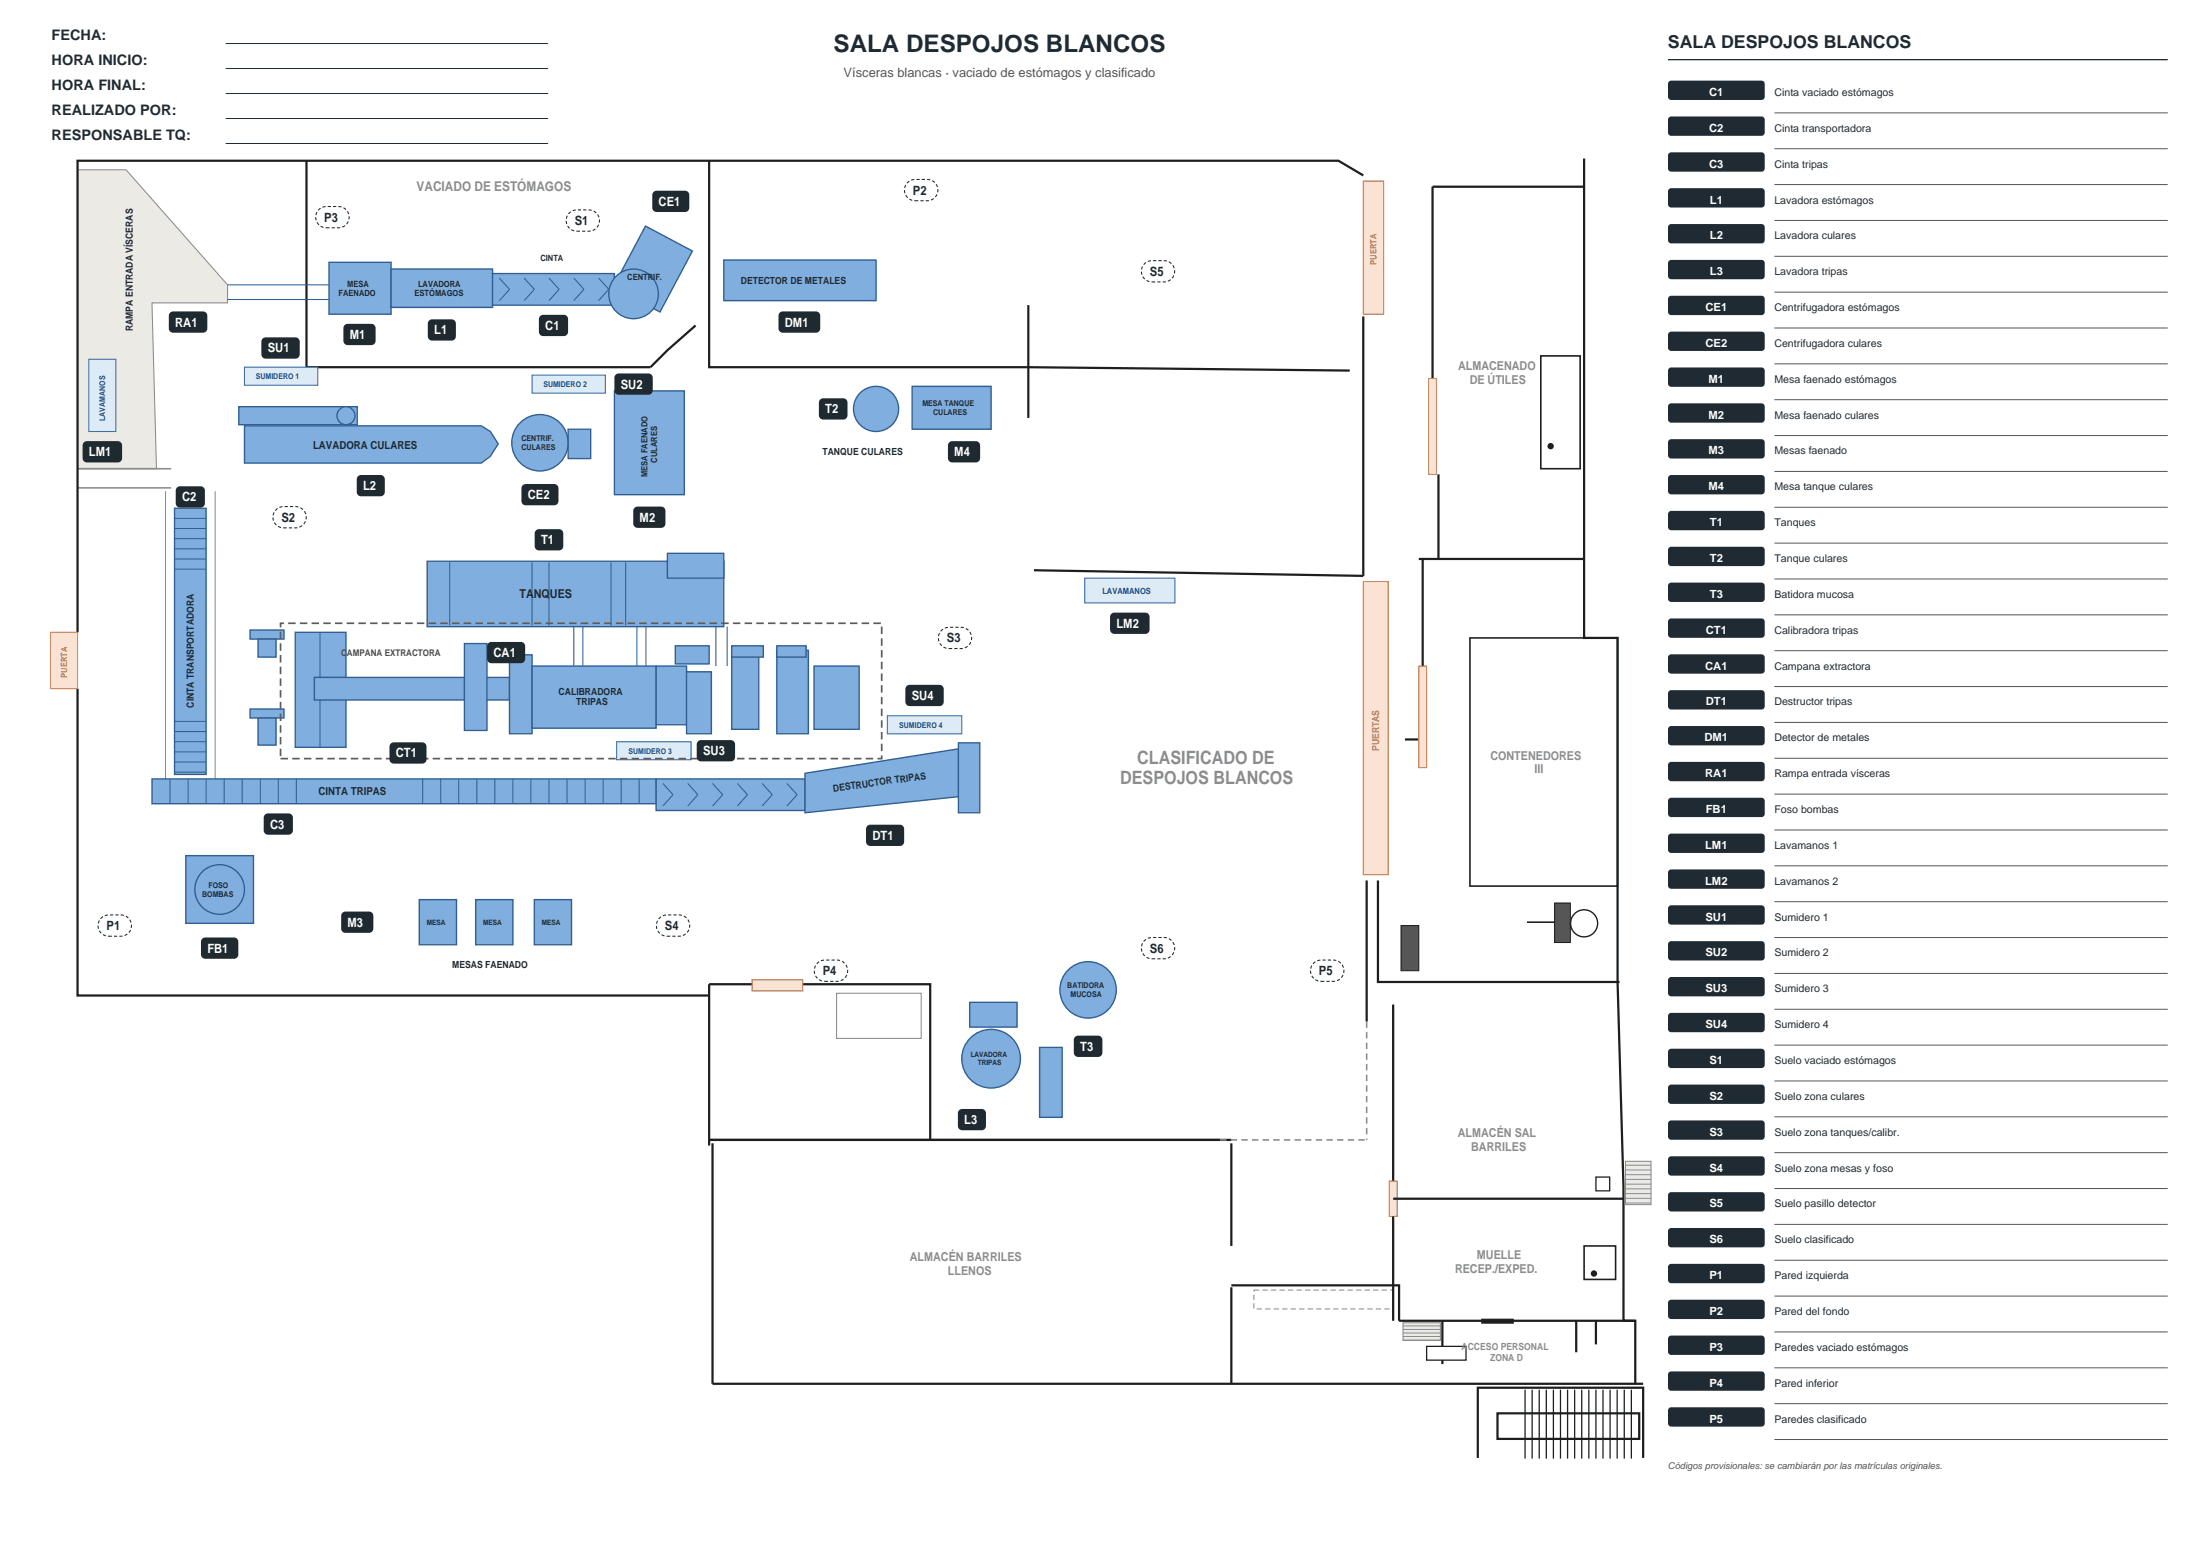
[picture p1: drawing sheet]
<svg xmlns="http://www.w3.org/2000/svg" width="420mm" height="297mm" viewBox="0 0 420 297" stroke-linecap="round" stroke-linejoin="round" font-family="sans-serif">
<path d="M43.1 8.3h61.5M43.1 13.1h61.5M43.1 17.9h61.5M43.1 22.6h61.5M43.1 27.4h61.5" fill="none" stroke="#1f2a33" stroke-width=".19"/>
<path d="M271.6 106.7v34.4h-3.4M263.1 168.1v19.3h46.1M135.4 217.6h99.7M136 218.2v45.9h177.7M235.1 218.2v19.6M235.1 245.3h32v6.8M235.1 245.7v18.4" fill="none" stroke="#1e1e1e" stroke-width=".43"/>
<path d="M239.4 246.2h26.6v3.6h-26.6z" fill="none" stroke="#8c8c8c" stroke-width=".2" stroke-dasharray="1 .6" stroke-linecap="butt"/>
<path d="M270.9 127.1h1.5v19.4h-1.5z" fill-rule="evenodd" fill="#fbe3d3" stroke="#d2753a" stroke-width=".2"/>
<path d="M266 191.7v33.7" fill="none" stroke="#1e1e1e" stroke-width=".43"/>
<path d="M265.2 225.4h1.5v6.8h-1.5z" fill-rule="evenodd" fill="#fbe3d3" stroke="#d2753a" stroke-width=".2"/>
<path d="M273.5 35.6v36.6M266 232.2v19.9" fill="none" stroke="#1e1e1e" stroke-width=".43"/>
<path d="M272.7 72.2h1.5v18.3h-1.5z" fill-rule="evenodd" fill="#fbe3d3" stroke="#d2753a" stroke-width=".2"/>
<path d="M273.5 35.6h28.9M274.6 90.5v16.2M270.9 106.7h31.5" fill="none" stroke="#1e1e1e" stroke-width=".43"/>
<path d="M294.2 67.9h7.5v21.6h-7.5z" fill-rule="evenodd" fill="#fff" stroke="#1e1e1e" stroke-width=".3"/>
<circle cx="296" cy="85.2" r=".61" fill="#1e1e1e"/>
<path d="M302.4 30.3v91.5h6.4v65.6l1.1 39.1v25.6h2.3v12" fill="none" stroke="#1e1e1e" stroke-width=".43"/>
<path d="M280.6 121.8h28.2v47.3h-28.2zM291.5 176h5.7" fill="none" stroke="#1e1e1e" stroke-width=".3"/>
<path d="M296.8 172.4h3v7.5h-3z" fill-rule="evenodd" fill="#555" stroke="#1e1e1e" stroke-width=".2"/>
<circle cx="302.4" cy="176.2" r="2.58" fill="#fff" stroke="#1e1e1e" stroke-width=".26"/>
<path d="M267.5 176.7h3.4v8.6h-3.4z" fill-rule="evenodd" fill="#555" stroke="#1e1e1e" stroke-width=".2"/>
<path d="M266 228.8h43.9" fill="none" stroke="#1e1e1e" stroke-width=".43"/>
<path d="M304.7 224.7h2.6v2.6h-2.6z" fill-rule="evenodd" fill="#fff" stroke="#1e1e1e" stroke-width=".24"/>
<path d="M302.4 237.8h6v6.4h-6z" fill-rule="evenodd" fill="#fff" stroke="#1e1e1e" stroke-width=".3"/>
<circle cx="304.3" cy="243.1" r=".61" fill="#1e1e1e"/>
<path d="M310.3 221.7h4.9v8.2h-4.9z" fill-rule="evenodd" fill="#eceae4" stroke="#8c8c8c" stroke-width=".2"/>
<path d="M310.3 222.4h4.9M310.3 223.3h4.9M310.3 224.2h4.9M310.3 225.1h4.9M310.3 226h4.9M310.3 226.9h4.9M310.3 227.8h4.9M310.3 228.7h4.9M310.3 229.6h4.9" fill="none" stroke="#8c8c8c" stroke-width=".19"/>
<path d="M267.1 252.1h45.1M275.4 252.1v8.3M300.9 252.1v6M304.7 252.1v4.5" fill="none" stroke="#1e1e1e" stroke-width=".43"/>
<path d="M282.9 251.8h6v.8h-6z" fill-rule="evenodd" fill="#1e1e1e" stroke="#1e1e1e" stroke-width=".2"/>
<path d="M267.8 252.5h7.2v3.4h-7.2z" fill-rule="evenodd" fill="#eceae4" stroke="#8c8c8c" stroke-width=".2"/>
<path d="M267.8 253.1h7.2M267.8 253.8h7.2M267.8 254.4h7.2M267.8 255.1h7.2M267.8 255.8h7.2" fill="none" stroke="#8c8c8c" stroke-width=".19"/>
<path d="M272.4 257h7.5v2.6h-7.5z" fill-rule="evenodd" fill="#fff" stroke="#1e1e1e" stroke-width=".24"/>
<path d="M282.1 278.3v-13.4h31.6v13.4M285.9 269.8h27v4.8h-27z" fill="none" stroke="#1e1e1e" stroke-width=".43"/>
<g fill="none" stroke="#1e1e1e" stroke-width=".24">
<path d="M291.1 265.3v13.1M292.5 265.3v13.1M293.9 265.3v13.1M295.2 265.3v13.1M296.6 265.3v13.1M297.9 265.3v13.1M299.3 265.3v13.1M300.6 265.3v13.1M302 265.3v13.1M303.3 265.3v13.1M304.7 265.3v13.1M306 265.3v13.1"/>
<path d="M307.4 265.3v13.1M308.7 265.3v13.1M310.1 265.3v13.1M311.4 265.3v13.1"/>
</g>
<path d="M14.8 32.4h9.3l19.3 22v3.4h-14.4l.9 31.7h-15.1z" fill-rule="evenodd" fill="#eceae4" stroke="#8c8c8c" stroke-width=".2"/>
<path d="M14.8 89.5h17.9M14.8 93.1h17.9" fill="none" stroke="#8c8c8c" stroke-width=".3"/>
<path d="M58.5 30.7v39.4h65.7l3.2-3.2 5.4-4.8M135.4 30.7v39.4h60.9l61.4 .6M260.3 33.5l-4.8-2.8h-240.7v90M196.3 58.2v21.6M260.3 60.4v49.5l-62.9-1.1M14.8 131.5v58.5h120.6M260.9 168.1v26.9M143.6 187.9h-8.2v30.8M153.3 187.9h24.3v29.7M135.4 217.6h97.5" fill="none" stroke="#1e1e1e" stroke-width=".43"/>
<path d="M260.9 195v22.6M232.9 217.6h28" fill="none" stroke="#8c8c8c" stroke-width=".3" stroke-dasharray="1.2 .8" stroke-linecap="butt"/>
<g fill="#fbe3d3" stroke="#d2753a" stroke-width=".2">
<path d="M9.6 120.7h5.2v10.8h-5.2z" fill-rule="evenodd"/>
<path d="M143.6 187h9.7v2.2h-9.7z" fill-rule="evenodd"/>
<path d="M260.3 111h4.7v56h-4.7z" fill-rule="evenodd"/>
<path d="M260.3 34.6h3.8v25.4h-3.8z" fill-rule="evenodd"/>
</g>
<path d="M159.7 189.6h16.2v8.6h-16.2z" fill-rule="evenodd" fill="#fff" stroke="#8c8c8c" stroke-width=".2"/>
<path d="M43.4 54.4h19.4M43.4 57.2h19.4" fill="none" stroke="#2f5f94" stroke-width=".2"/>
<g fill="#7faedf" stroke="#2f5f94" stroke-width=".26">
<path d="M62.8 50.1h11.9v9.9h-11.9z" fill-rule="evenodd"/>
<path d="M74.7 51.4h19.3v7.3h-19.3z" fill-rule="evenodd"/>
<path d="M94 52.2h23.3v6h-23.3z" fill-rule="evenodd"/>
</g>
<path d="M95.3 53.1l2 2.1-2 2.2M100.1 53.1l1.9 2.1-1.9 2.2M104.8 53.1l1.9 2.1-1.9 2.2M109.5 53.1l2 2.1-2 2.2M114.3 53.1l1.9 2.1-1.9 2.2" fill="none" stroke="#2f5f94" stroke-width=".2"/>
<path d="M102.7 48.2h6v2.3h-6z" fill-rule="evenodd" fill="#fff"/>
<g fill="#7faedf" stroke="#2f5f94" stroke-width=".26">
<path d="M123.2 43.2l9 4.7-6.2 11.7-9-4.8z" fill-rule="evenodd"/>
<path d="M138.2 49.6h29v7.8h-29z" fill-rule="evenodd"/>
<path d="M45.6 77.6h22.6v3.5h-22.6z" fill-rule="evenodd"/>
<path d="M46.7 81.3h45.2l1.7 1.1 1.5 2.3-1.5 2.4-1.7 1.3h-45.2z" fill-rule="evenodd"/>
<path d="M108.5 81.9h4.3v5.6h-4.3z" fill-rule="evenodd"/>
<path d="M117.3 74.6h13.3v19.8h-13.3z" fill-rule="evenodd"/>
<circle cx="121" cy="56.1" r="4.7"/>
<circle cx="167.2" cy="78.1" r="4.3"/>
<circle cx="66" cy="79.3" r="1.72"/>
<circle cx="103.1" cy="84.5" r="5.4"/>
</g>
<path d="M31.6 93.8v54.9M41.1 93.8v54.9" fill="none" stroke="#8c8c8c" stroke-width=".2"/>
<path d="M33.3 97h6v50.8h-6z" fill-rule="evenodd" fill="#7faedf" stroke="#2f5f94" stroke-width=".26"/>
<path d="M33.3 98.9h6M33.3 100.9h6M33.3 102.8h6M33.3 104.8h6M33.3 106.7h6M33.3 108.6h6M33.3 137.7h6M33.3 139.6h6M33.3 141.6h6M33.3 143.5h6M33.3 145.4h6M33.3 147.4h6" fill="none" stroke="#2f5f94" stroke-width=".19"/>
<path d="M29 148.7h96.3v4.7h-96.3z" fill-rule="evenodd" fill="#7faedf" stroke="#2f5f94" stroke-width=".26"/>
<g fill="none" stroke="#2f5f94" stroke-width=".19">
<path d="M32.5 148.7v4.7M35.9 148.7v4.7M39.3 148.7v4.7M42.8 148.7v4.7M46.2 148.7v4.7M49.7 148.7v4.7M53.1 148.7v4.7M56.6 148.7v4.7M80.7 148.7v4.7M84.1 148.7v4.7M87.6 148.7v4.7M91 148.7v4.7"/>
<path d="M94.5 148.7v4.7M97.9 148.7v4.7M101.4 148.7v4.7M104.8 148.7v4.7M108.3 148.7v4.7M111.7 148.7v4.7M115.1 148.7v4.7M118.6 148.7v4.7M122 148.7v4.7"/>
</g>
<path d="M125.3 148.7h28.4v6h-28.4z" fill-rule="evenodd" fill="#7faedf" stroke="#2f5f94" stroke-width=".26"/>
<path d="M126.6 149.5l1.9 2.2-1.9 2.1M131.3 149.5l1.9 2.2-1.9 2.1M136 149.5l2 2.2-2 2.1M140.8 149.5l1.9 2.2-1.9 2.1M145.5 149.5l1.9 2.2-1.9 2.1M150.2 149.5l2 2.2-2 2.1" fill="none" stroke="#2f5f94" stroke-width=".2"/>
<g fill="#7faedf" stroke="#2f5f94" stroke-width=".26">
<path d="M153.7 147.6l29.7-4.7 1.1 9-30.8 3.2z" fill-rule="evenodd"/>
<path d="M183 141.8h4.1v13.3h-4.1z" fill-rule="evenodd"/>
<path d="M81.6 107.1h56.6v12.5h-56.6z" fill-rule="evenodd"/>
</g>
<path d="M85.9 107.3v12.1M101.6 107.3v12.1M104.8 107.3v12.1M116.6 107.3v12.1M119.4 107.3v12.1" fill="none" stroke="#2f5f94" stroke-width=".2"/>
<path d="M127.4 105.6h10.8v4.8h-10.8z" fill-rule="evenodd" fill="#7faedf" stroke="#2f5f94" stroke-width=".26"/>
<path d="M109.5 119.6v7.5M111.3 119.6v7.5M121.6 119.6v7.5M123.3 119.6v7.5M136.7 119.6v7.5M138.8 119.6v7.5" fill="none" stroke="#2f5f94" stroke-width=".2"/>
<g fill="#7faedf" stroke="#2f5f94" stroke-width=".26">
<path d="M47.7 120.3h6.5v1.7h-6.5z" fill-rule="evenodd"/>
<path d="M49.3 122h3.4v3.4h-3.4z" fill-rule="evenodd"/>
<path d="M47.7 135.3h6.5v1.8h-6.5z" fill-rule="evenodd"/>
<path d="M49.3 137.1h3.4v5.1h-3.4z" fill-rule="evenodd"/>
<path d="M56.4 120.7h9.6v21.9h-9.6z" fill-rule="evenodd"/>
</g>
<path d="M61.1 120.7v21.9" fill="none" stroke="#2f5f94" stroke-width=".2"/>
<g fill="#7faedf" stroke="#2f5f94" stroke-width=".26">
<path d="M60 129.3h37.3v4.3h-37.3z" fill-rule="evenodd"/>
<path d="M88.7 122.8h4.3v16.6h-4.3z" fill-rule="evenodd"/>
<path d="M97.3 125h4.3v15.1h-4.3z" fill-rule="evenodd"/>
<path d="M101.6 127.1h23.7v11.9h-23.7z" fill-rule="evenodd"/>
<path d="M125.3 127.1h5.8v11.2h-5.8z" fill-rule="evenodd"/>
<path d="M131.1 128.2h4.7v11.9h-4.7z" fill-rule="evenodd"/>
<path d="M139.7 124.1h5.2v15.1h-5.2z" fill-rule="evenodd"/>
<path d="M148.3 124.1h6v16h-6z" fill-rule="evenodd"/>
<path d="M155.4 127.1h8.6v12.1h-8.6z" fill-rule="evenodd"/>
<path d="M128.9 123.3h6.5v3.4h-6.5z" fill-rule="evenodd"/>
<path d="M139.7 123.3h6v2.1h-6z" fill-rule="evenodd"/>
<path d="M148.3 123.3h5.6v2.1h-5.6z" fill-rule="evenodd"/>
<path d="M35.5 163.3h12.9v12.9h-12.9z" fill-rule="evenodd"/>
<path d="M80 171.7h7.1v8.6h-7.1z" fill-rule="evenodd"/>
<path d="M90.8 171.7h7.1v8.6h-7.1z" fill-rule="evenodd"/>
<path d="M102 171.7h7.1v8.6h-7.1z" fill-rule="evenodd"/>
<path d="M174.1 73.7h15.1v8.2h-15.1z" fill-rule="evenodd"/>
<path d="M185.1 191.3h9.1v4.7h-9.1z" fill-rule="evenodd"/>
<path d="M198.5 199.9h4.3v13.4h-4.3z" fill-rule="evenodd"/>
<circle cx="41.9" cy="169.8" r="4.7"/>
<circle cx="207.7" cy="188.9" r="5.4"/>
<circle cx="189.2" cy="202.1" r="5.6"/>
</g>
<g fill="#ddebf7" stroke="#3a6ea5" stroke-width=".2">
<path d="M17 68.6h5.1v13.8h-5.1z" fill-rule="evenodd"/>
<path d="M207.1 110.4h17.2v4.7h-17.2z" fill-rule="evenodd"/>
<path d="M46.7 70.1h14v3.4h-14z" fill-rule="evenodd"/>
<path d="M101.6 71.6h14v3.4h-14z" fill-rule="evenodd"/>
<path d="M117.7 141.6h14.2v3.4h-14.2z" fill-rule="evenodd"/>
<path d="M169.4 136.6h14.2v3.5h-14.2z" fill-rule="evenodd"/>
</g>
<path d="M53.6 119h114.7v25.8h-114.7z" fill="none" stroke="#5a5a5a" stroke-width=".33" stroke-dasharray="1.4 .8" stroke-linecap="butt"/>
<g fill="#fff" stroke="#1e2a30" stroke-width=".2" stroke-dasharray=".6 .4" stroke-linecap="butt">
<path d="M108.7 40.7l.4-.4a6.8 6.8 0 0 1 3.9-.2 2.03 2.03 0 0 1 1.4 2.3 2.03 2.03 0 0 1-2 1.7h-2.3a2.03 2.03 0 0 1-1.9-1.2 2.03 2.03 0 0 1 .5-2.2z" fill-rule="evenodd"/>
<path d="M52.7 97.3l.4-.3a6.8 6.8 0 0 1 3.9-.2 2.03 2.03 0 0 1 1.4 2.2 2.03 2.03 0 0 1-2 1.8h-2.3a2.03 2.03 0 0 1-1.8-1.3 2.03 2.03 0 0 1 .4-2.2z" fill-rule="evenodd"/>
<path d="M179.7 120.3l.4-.3a6.8 6.8 0 0 1 3.9-.2 2.03 2.03 0 0 1 1.5 2.2 2.03 2.03 0 0 1-2 1.8h-2.3a2.03 2.03 0 0 1-1.9-1.3 2.03 2.03 0 0 1 .4-2.2z" fill-rule="evenodd"/>
<path d="M125.9 175.2l.4-.3a6.8 6.8 0 0 1 3.9-.2 2.03 2.03 0 0 1 1.4 2.2 2.03 2.03 0 0 1-2 1.8h-2.3a2.03 2.03 0 0 1-1.8-1.3 2.03 2.03 0 0 1 .4-2.2z" fill-rule="evenodd"/>
<path d="M218.5 50.3l.4-.3a6.8 6.8 0 0 1 3.9-.2 2.03 2.03 0 0 1 1.4 2.3 2.03 2.03 0 0 1-2 1.7h-2.3a2.03 2.03 0 0 1-1.8-1.2 2.03 2.03 0 0 1 .4-2.3z" fill-rule="evenodd"/>
<path d="M218.5 179.5l.4-.3a6.8 6.8 0 0 1 3.9-.2 2.03 2.03 0 0 1 1.4 2.2 2.03 2.03 0 0 1-2 1.8h-2.3a2.03 2.03 0 0 1-1.8-1.2 2.03 2.03 0 0 1 .4-2.3z" fill-rule="evenodd"/>
<path d="M19.3 175.2l.4-.3a6.8 6.8 0 0 1 3.9-.2 2.03 2.03 0 0 1 1.5 2.2 2.03 2.03 0 0 1-2 1.8h-2.4a2.03 2.03 0 0 1-1.8-1.3 2.03 2.03 0 0 1 .4-2.2z" fill-rule="evenodd"/>
<path d="M173.3 34.8l.4-.3a6.8 6.8 0 0 1 3.9-.2 2.03 2.03 0 0 1 1.4 2.3 2.03 2.03 0 0 1-2 1.7h-2.3a2.03 2.03 0 0 1-1.9-1.2 2.03 2.03 0 0 1 .5-2.3z" fill-rule="evenodd"/>
<path d="M60.9 40l.4-.3a6.8 6.8 0 0 1 3.9-.2 2.03 2.03 0 0 1 1.4 2.2 2.03 2.03 0 0 1-2 1.8h-2.3a2.03 2.03 0 0 1-1.9-1.3 2.03 2.03 0 0 1 .5-2.2z" fill-rule="evenodd"/>
<path d="M156 183.8l.4-.3a6.8 6.8 0 0 1 3.9-.2 2.03 2.03 0 0 1 1.5 2.3 2.03 2.03 0 0 1-2 1.7h-2.3a2.03 2.03 0 0 1-1.9-1.2 2.03 2.03 0 0 1 .4-2.3z" fill-rule="evenodd"/>
<path d="M250.8 183.8l.4-.3a6.8 6.8 0 0 1 3.9-.2 2.03 2.03 0 0 1 1.4 2.3 2.03 2.03 0 0 1-2 1.7h-2.3a2.03 2.03 0 0 1-1.9-1.2 2.03 2.03 0 0 1 .5-2.3z" fill-rule="evenodd"/>
</g>
<g fill="#1e2a30">
<path d="M103.1 60.3l.6-.2h3.9a.81 .81 0 0 1 .9 .8v2.4a.81 .81 0 0 1-.9 .9h-3.9a.81 .81 0 0 1-.8-.9v-2.4z" fill-rule="evenodd"/>
<path d="M33.8 93.1l.6-.3h3.9a.81 .81 0 0 1 .8 .8v2.5a.81 .81 0 0 1-.8 .8h-3.9a.81 .81 0 0 1-.9-.8v-2.5z" fill-rule="evenodd"/>
<path d="M50.6 155.5l.6-.2h3.9a.81 .81 0 0 1 .8 .8v2.4a.81 .81 0 0 1-.8 .8h-3.9a.81 .81 0 0 1-.9-.8v-2.4z" fill-rule="evenodd"/>
<path d="M81.9 61.2l.6-.2h3.7a.81 .81 0 0 1 .8 .8v2.4a.81 .81 0 0 1-.8 .8h-3.7a.81 .81 0 0 1-.8-.8v-2.4z" fill-rule="evenodd"/>
<path d="M68.3 90.9l.6-.2h3.8a.81 .81 0 0 1 .8 .8v2.4a.81 .81 0 0 1-.8 .8h-3.8a.81 .81 0 0 1-.8-.8v-2.4z" fill-rule="evenodd"/>
<path d="M183.1 211.9l.6-.2h3.7a.81 .81 0 0 1 .8 .8v2.4a.81 .81 0 0 1-.8 .8h-3.7a.81 .81 0 0 1-.8-.8v-2.4z" fill-rule="evenodd"/>
<path d="M124.8 36.6l.5-.2h5.5a.81 .81 0 0 1 .8 .8v2.5a.81 .81 0 0 1-.8 .8h-5.5a.81 .81 0 0 1-.8-.8v-2.5z" fill-rule="evenodd"/>
<path d="M99.8 92.6l.6-.2h5.4a.81 .81 0 0 1 .8 .8v2.4a.81 .81 0 0 1-.8 .8h-5.4a.81 .81 0 0 1-.9-.8v-2.4z" fill-rule="evenodd"/>
<path d="M65.8 62l.6-.2h4.5a.81 .81 0 0 1 .8 .8v2.5a.81 .81 0 0 1-.8 .8h-4.5a.81 .81 0 0 1-.8-.8v-2.5z" fill-rule="evenodd"/>
<path d="M121.1 96.9l.6-.2h4.5a.81 .81 0 0 1 .8 .8v2.4a.81 .81 0 0 1-.8 .9h-4.5a.81 .81 0 0 1-.8-.9v-2.4z" fill-rule="evenodd"/>
<path d="M65.4 174.2l.5-.2h4.6a.81 .81 0 0 1 .8 .8v2.4a.81 .81 0 0 1-.8 .9h-4.6a.81 .81 0 0 1-.8-.9v-2.4z" fill-rule="evenodd"/>
<path d="M181.2 84.4l.6-.2h4.5a.81 .81 0 0 1 .8 .8v2.5a.81 .81 0 0 1-.8 .8h-4.5a.81 .81 0 0 1-.8-.8v-2.5z" fill-rule="evenodd"/>
<path d="M102.3 101.2l.6-.2h3.8a.81 .81 0 0 1 .8 .8v2.4a.81 .81 0 0 1-.8 .9h-3.8a.81 .81 0 0 1-.8-.9v-2.4z" fill-rule="evenodd"/>
<path d="M156.6 76.3l.5-.3h3.9a.81 .81 0 0 1 .8 .8v2.5a.81 .81 0 0 1-.8 .8h-3.9a.81 .81 0 0 1-.8-.8v-2.5z" fill-rule="evenodd"/>
<path d="M205.2 197.9l.6-.2h3.8a.81 .81 0 0 1 .9 .8v2.4a.81 .81 0 0 1-.9 .8h-3.8a.81 .81 0 0 1-.8-.8v-2.4z" fill-rule="evenodd"/>
<path d="M74.6 141.9l.6-.2h5.4a.81 .81 0 0 1 .8 .8v2.4a.81 .81 0 0 1-.8 .9h-5.4a.81 .81 0 0 1-.8-.9v-2.4z" fill-rule="evenodd"/>
<path d="M93.2 122.8l.6-.3h5.6a.81 .81 0 0 1 .9 .8v2.5a.81 .81 0 0 1-.9 .8h-5.6a.81 .81 0 0 1-.8-.8v-2.5z" fill-rule="evenodd"/>
<path d="M165.6 157.7l.5-.3h5.7a.81 .81 0 0 1 .8 .8v2.5a.81 .81 0 0 1-.8 .8h-5.7a.81 .81 0 0 1-.8-.8v-2.5z" fill-rule="evenodd"/>
<path d="M148.9 59.7l.5-.3h6.4a.81 .81 0 0 1 .8 .9v2.4a.81 .81 0 0 1-.8 .8h-6.4a.81 .81 0 0 1-.8-.8v-2.4z" fill-rule="evenodd"/>
<path d="M32.5 59.7l.5-.3h5.8a.81 .81 0 0 1 .8 .9v2.4a.81 .81 0 0 1-.8 .8h-5.8a.81 .81 0 0 1-.8-.8v-2.4z" fill-rule="evenodd"/>
<path d="M38.6 179.2l.6-.3h5.5a.81 .81 0 0 1 .8 .9v2.4a.81 .81 0 0 1-.8 .8h-5.5a.81 .81 0 0 1-.8-.8v-2.4z" fill-rule="evenodd"/>
<path d="M16 84.4l.6-.2h5.9a.81 .81 0 0 1 .8 .8v2.5a.81 .81 0 0 1-.8 .8h-5.9a.81 .81 0 0 1-.8-.8v-2.5z" fill-rule="evenodd"/>
<path d="M212.2 117.2l.5-.3h6a.81 .81 0 0 1 .8 .8v2.5a.81 .81 0 0 1-.8 .8h-6a.81 .81 0 0 1-.8-.8v-2.5z" fill-rule="evenodd"/>
<path d="M50.1 64.6l.6-.2h5.7a.81 .81 0 0 1 .8 .8v2.4a.81 .81 0 0 1-.8 .9h-5.7a.81 .81 0 0 1-.8-.9v-2.4z" fill-rule="evenodd"/>
<path d="M117.5 71.5l.6-.2h5.7a.81 .81 0 0 1 .8 .8v2.4a.81 .81 0 0 1-.8 .8h-5.7a.81 .81 0 0 1-.8-.8v-2.4z" fill-rule="evenodd"/>
<path d="M133.2 141.5l.6-.2h5.7a.81 .81 0 0 1 .8 .8v2.4a.81 .81 0 0 1-.8 .8h-5.7a.81 .81 0 0 1-.8-.8v-2.4z" fill-rule="evenodd"/>
<path d="M173.1 131l.6-.3h5.7a.81 .81 0 0 1 .8 .8v2.5a.81 .81 0 0 1-.8 .8h-5.7a.81 .81 0 0 1-.9-.8v-2.5z" fill-rule="evenodd"/>
</g>
<path d="M318.4 11.4h95.4" fill="none" stroke="#1f2a33" stroke-width=".25"/>
<path d="M318.6 15.6l.5-.2h17.2a.62 .62 0 0 1 .6 .6v2.5a.62 .62 0 0 1-.6 .6h-17.2a.62 .62 0 0 1-.7-.6v-2.5z" fill-rule="evenodd" fill="#1f2a33"/>
<path d="M338.7 21.5h75.1" fill="none" stroke="#555" stroke-width=".19"/>
<path d="M318.6 22.4l.5-.2h17.2a.62 .62 0 0 1 .6 .6v2.5a.62 .62 0 0 1-.6 .6h-17.2a.62 .62 0 0 1-.7-.6v-2.5z" fill-rule="evenodd" fill="#1f2a33"/>
<path d="M338.7 28.4h75.1" fill="none" stroke="#555" stroke-width=".19"/>
<path d="M318.6 29.3l.5-.2h17.2a.62 .62 0 0 1 .6 .6v2.5a.62 .62 0 0 1-.6 .6h-17.2a.62 .62 0 0 1-.7-.6v-2.5z" fill-rule="evenodd" fill="#1f2a33"/>
<path d="M338.7 35.2h75.1" fill="none" stroke="#555" stroke-width=".19"/>
<path d="M318.6 36.1l.5-.2h17.2a.62 .62 0 0 1 .6 .6v2.5a.62 .62 0 0 1-.6 .6h-17.2a.62 .62 0 0 1-.7-.6v-2.5z" fill-rule="evenodd" fill="#1f2a33"/>
<path d="M338.7 42.1h75.1" fill="none" stroke="#555" stroke-width=".19"/>
<path d="M318.6 42.9l.5-.1h17.2a.62 .62 0 0 1 .6 .6v2.4a.62 .62 0 0 1-.6 .7h-17.2a.62 .62 0 0 1-.7-.7v-2.4z" fill-rule="evenodd" fill="#1f2a33"/>
<path d="M338.7 48.9h75.1" fill="none" stroke="#555" stroke-width=".19"/>
<path d="M318.6 49.8l.5-.2h17.2a.62 .62 0 0 1 .6 .6v2.5a.62 .62 0 0 1-.6 .6h-17.2a.62 .62 0 0 1-.7-.6v-2.5z" fill-rule="evenodd" fill="#1f2a33"/>
<path d="M338.7 55.8h75.1" fill="none" stroke="#555" stroke-width=".19"/>
<path d="M318.6 56.6l.5-.1h17.2a.62 .62 0 0 1 .6 .6v2.4a.62 .62 0 0 1-.6 .6h-17.2a.62 .62 0 0 1-.7-.6v-2.4z" fill-rule="evenodd" fill="#1f2a33"/>
<path d="M338.7 62.6h75.1" fill="none" stroke="#555" stroke-width=".19"/>
<path d="M318.6 63.5l.5-.2h17.2a.62 .62 0 0 1 .6 .6v2.5a.62 .62 0 0 1-.6 .6h-17.2a.62 .62 0 0 1-.7-.6v-2.5z" fill-rule="evenodd" fill="#1f2a33"/>
<path d="M338.7 69.5h75.1" fill="none" stroke="#555" stroke-width=".19"/>
<path d="M318.6 70.3l.5-.2h17.2a.62 .62 0 0 1 .6 .7v2.4a.62 .62 0 0 1-.6 .6h-17.2a.62 .62 0 0 1-.7-.6v-2.4z" fill-rule="evenodd" fill="#1f2a33"/>
<path d="M338.7 76.3h75.1" fill="none" stroke="#555" stroke-width=".19"/>
<path d="M318.6 77.2l.5-.2h17.2a.62 .62 0 0 1 .6 .6v2.5a.62 .62 0 0 1-.6 .6h-17.2a.62 .62 0 0 1-.7-.6v-2.5z" fill-rule="evenodd" fill="#1f2a33"/>
<path d="M338.7 83.1h75.1" fill="none" stroke="#555" stroke-width=".19"/>
<path d="M318.6 84l.5-.2h17.2a.62 .62 0 0 1 .6 .6v2.5a.62 .62 0 0 1-.6 .6h-17.2a.62 .62 0 0 1-.7-.6v-2.5z" fill-rule="evenodd" fill="#1f2a33"/>
<path d="M338.7 90h75.1" fill="none" stroke="#555" stroke-width=".19"/>
<path d="M318.6 90.9l.5-.2h17.2a.62 .62 0 0 1 .6 .6v2.4a.62 .62 0 0 1-.6 .7h-17.2a.62 .62 0 0 1-.7-.7v-2.4z" fill-rule="evenodd" fill="#1f2a33"/>
<path d="M338.7 96.8h75.1" fill="none" stroke="#555" stroke-width=".19"/>
<path d="M318.6 97.7l.5-.2h17.2a.62 .62 0 0 1 .6 .6v2.5a.62 .62 0 0 1-.6 .6h-17.2a.62 .62 0 0 1-.7-.6v-2.5z" fill-rule="evenodd" fill="#1f2a33"/>
<path d="M338.7 103.7h75.1" fill="none" stroke="#555" stroke-width=".19"/>
<path d="M318.6 104.5l.5-.1h17.2a.62 .62 0 0 1 .6 .6v2.4a.62 .62 0 0 1-.6 .7h-17.2a.62 .62 0 0 1-.7-.7v-2.4z" fill-rule="evenodd" fill="#1f2a33"/>
<path d="M338.7 110.5h75.1" fill="none" stroke="#555" stroke-width=".19"/>
<path d="M318.6 111.4l.5-.2h17.2a.62 .62 0 0 1 .6 .6v2.5a.62 .62 0 0 1-.6 .6h-17.2a.62 .62 0 0 1-.7-.6v-2.5z" fill-rule="evenodd" fill="#1f2a33"/>
<path d="M338.7 117.4h75.1" fill="none" stroke="#555" stroke-width=".19"/>
<path d="M318.6 118.2l.5-.2h17.2a.62 .62 0 0 1 .6 .7v2.4a.62 .62 0 0 1-.6 .6h-17.2a.62 .62 0 0 1-.7-.6v-2.4z" fill-rule="evenodd" fill="#1f2a33"/>
<path d="M338.7 124.2h75.1" fill="none" stroke="#555" stroke-width=".19"/>
<path d="M318.6 125.1l.5-.2h17.2a.62 .62 0 0 1 .6 .6v2.5a.62 .62 0 0 1-.6 .6h-17.2a.62 .62 0 0 1-.7-.6v-2.5z" fill-rule="evenodd" fill="#1f2a33"/>
<path d="M338.7 131h75.1" fill="none" stroke="#555" stroke-width=".19"/>
<path d="M318.6 131.9l.5-.2h17.2a.62 .62 0 0 1 .6 .6v2.5a.62 .62 0 0 1-.6 .6h-17.2a.62 .62 0 0 1-.7-.6v-2.5z" fill-rule="evenodd" fill="#1f2a33"/>
<path d="M338.7 137.9h75.1" fill="none" stroke="#555" stroke-width=".19"/>
<path d="M318.6 138.8l.5-.2h17.2a.62 .62 0 0 1 .6 .6v2.5a.62 .62 0 0 1-.6 .6h-17.2a.62 .62 0 0 1-.7-.6v-2.5z" fill-rule="evenodd" fill="#1f2a33"/>
<path d="M338.7 144.7h75.1" fill="none" stroke="#555" stroke-width=".19"/>
<path d="M318.6 145.6l.5-.2h17.2a.62 .62 0 0 1 .6 .6v2.5a.62 .62 0 0 1-.6 .6h-17.2a.62 .62 0 0 1-.7-.6v-2.5z" fill-rule="evenodd" fill="#1f2a33"/>
<path d="M338.7 151.6h75.1" fill="none" stroke="#555" stroke-width=".19"/>
<path d="M318.6 152.4l.5-.1h17.2a.62 .62 0 0 1 .6 .6v2.4a.62 .62 0 0 1-.6 .7h-17.2a.62 .62 0 0 1-.7-.7v-2.4z" fill-rule="evenodd" fill="#1f2a33"/>
<path d="M338.7 158.4h75.1" fill="none" stroke="#555" stroke-width=".19"/>
<path d="M318.6 159.3l.5-.2h17.2a.62 .62 0 0 1 .6 .6v2.5a.62 .62 0 0 1-.6 .6h-17.2a.62 .62 0 0 1-.7-.6v-2.5z" fill-rule="evenodd" fill="#1f2a33"/>
<path d="M338.7 165.3h75.1" fill="none" stroke="#555" stroke-width=".19"/>
<path d="M318.6 166.1l.5-.1h17.2a.62 .62 0 0 1 .6 .6v2.4a.62 .62 0 0 1-.6 .6h-17.2a.62 .62 0 0 1-.7-.6v-2.4z" fill-rule="evenodd" fill="#1f2a33"/>
<path d="M338.7 172.1h75.1" fill="none" stroke="#555" stroke-width=".19"/>
<path d="M318.6 173l.5-.2h17.2a.62 .62 0 0 1 .6 .6v2.5a.62 .62 0 0 1-.6 .6h-17.2a.62 .62 0 0 1-.7-.6v-2.5z" fill-rule="evenodd" fill="#1f2a33"/>
<path d="M338.7 179h75.1" fill="none" stroke="#555" stroke-width=".19"/>
<path d="M318.6 179.8l.5-.2h17.2a.62 .62 0 0 1 .6 .7v2.4a.62 .62 0 0 1-.6 .6h-17.2a.62 .62 0 0 1-.7-.6v-2.4z" fill-rule="evenodd" fill="#1f2a33"/>
<path d="M338.7 185.8h75.1" fill="none" stroke="#555" stroke-width=".19"/>
<path d="M318.6 186.7l.5-.2h17.2a.62 .62 0 0 1 .6 .6v2.5a.62 .62 0 0 1-.6 .6h-17.2a.62 .62 0 0 1-.7-.6v-2.5z" fill-rule="evenodd" fill="#1f2a33"/>
<path d="M338.7 192.6h75.1" fill="none" stroke="#555" stroke-width=".19"/>
<path d="M318.6 193.5l.5-.2h17.2a.62 .62 0 0 1 .6 .6v2.5a.62 .62 0 0 1-.6 .6h-17.2a.62 .62 0 0 1-.7-.6v-2.5z" fill-rule="evenodd" fill="#1f2a33"/>
<path d="M338.7 199.5h75.1" fill="none" stroke="#555" stroke-width=".19"/>
<path d="M318.6 200.4l.5-.2h17.2a.62 .62 0 0 1 .6 .6v2.5a.62 .62 0 0 1-.6 .6h-17.2a.62 .62 0 0 1-.7-.6v-2.5z" fill-rule="evenodd" fill="#1f2a33"/>
<path d="M338.7 206.3h75.1" fill="none" stroke="#555" stroke-width=".19"/>
<path d="M318.6 207.2l.5-.2h17.2a.62 .62 0 0 1 .6 .6v2.5a.62 .62 0 0 1-.6 .6h-17.2a.62 .62 0 0 1-.7-.6v-2.5z" fill-rule="evenodd" fill="#1f2a33"/>
<path d="M338.7 213.2h75.1" fill="none" stroke="#555" stroke-width=".19"/>
<path d="M318.6 214l.5-.1h17.2a.62 .62 0 0 1 .6 .6v2.4a.62 .62 0 0 1-.6 .7h-17.2a.62 .62 0 0 1-.7-.7v-2.4z" fill-rule="evenodd" fill="#1f2a33"/>
<path d="M338.7 220h75.1" fill="none" stroke="#555" stroke-width=".19"/>
<path d="M318.6 220.9l.5-.2h17.2a.62 .62 0 0 1 .6 .6v2.5a.62 .62 0 0 1-.6 .6h-17.2a.62 .62 0 0 1-.7-.6v-2.5z" fill-rule="evenodd" fill="#1f2a33"/>
<path d="M338.7 226.9h75.1" fill="none" stroke="#555" stroke-width=".19"/>
<path d="M318.6 227.7l.5-.2h17.2a.62 .62 0 0 1 .6 .7v2.4a.62 .62 0 0 1-.6 .6h-17.2a.62 .62 0 0 1-.7-.6v-2.4z" fill-rule="evenodd" fill="#1f2a33"/>
<path d="M338.7 233.7h75.1" fill="none" stroke="#555" stroke-width=".19"/>
<path d="M318.6 234.6l.5-.2h17.2a.62 .62 0 0 1 .6 .6v2.5a.62 .62 0 0 1-.6 .6h-17.2a.62 .62 0 0 1-.7-.6v-2.5z" fill-rule="evenodd" fill="#1f2a33"/>
<path d="M338.7 240.5h75.1" fill="none" stroke="#555" stroke-width=".19"/>
<path d="M318.6 241.4l.5-.2h17.2a.62 .62 0 0 1 .6 .7v2.4a.62 .62 0 0 1-.6 .6h-17.2a.62 .62 0 0 1-.7-.6v-2.4z" fill-rule="evenodd" fill="#1f2a33"/>
<path d="M338.7 247.4h75.1" fill="none" stroke="#555" stroke-width=".19"/>
<path d="M318.6 248.3l.5-.2h17.2a.62 .62 0 0 1 .6 .6v2.5a.62 .62 0 0 1-.6 .6h-17.2a.62 .62 0 0 1-.7-.6v-2.5z" fill-rule="evenodd" fill="#1f2a33"/>
<path d="M338.7 254.2h75.1" fill="none" stroke="#555" stroke-width=".19"/>
<path d="M318.6 255.1l.5-.2h17.2a.62 .62 0 0 1 .6 .6v2.5a.62 .62 0 0 1-.6 .6h-17.2a.62 .62 0 0 1-.7-.6v-2.5z" fill-rule="evenodd" fill="#1f2a33"/>
<path d="M338.7 261.1h75.1" fill="none" stroke="#555" stroke-width=".19"/>
<path d="M318.6 261.9l.5-.1h17.2a.62 .62 0 0 1 .6 .6v2.4a.62 .62 0 0 1-.6 .7h-17.2a.62 .62 0 0 1-.7-.7v-2.4z" fill-rule="evenodd" fill="#1f2a33"/>
<path d="M338.7 267.9h75.1" fill="none" stroke="#555" stroke-width=".19"/>
<path d="M318.6 268.8l.5-.2h17.2a.62 .62 0 0 1 .6 .6v2.5a.62 .62 0 0 1-.6 .6h-17.2a.62 .62 0 0 1-.7-.6v-2.5z" fill-rule="evenodd" fill="#1f2a33"/>
<path d="M338.7 274.8h75.1" fill="none" stroke="#555" stroke-width=".19"/>
<text font-size="4.6" fill="#1f2a33" x="159.1" y="9.8">SALA DESPOJOS BLANCOS</text>
<g font-size="3.5" fill="#8c8c8c">
<text x="213.8" y="149.7">DESPOJOS BLANCOS</text>
<text x="217.1" y="145.8">CLASIFICADO DE</text>
</g>
<text font-size="3.4" fill="#1f2a33" x="318.4" y="9.2">SALA DESPOJOS BLANCOS</text>
<g font-size="2.8" fill="#1f2a33">
<text x="9.8" y="7.7">FECHA:</text>
<text x="9.8" y="12.5">HORA INICIO:</text>
<text x="9.8" y="17.2">HORA FINAL:</text>
<text x="9.8" y="22">REALIZADO POR:</text>
<text x="9.8" y="26.8">RESPONSABLE TQ:</text>
</g>
<text font-size="2.6" fill="#8c8c8c" x="79.5" y="36.5">VACIADO DE ESTÓMAGOS</text>
<text font-size="2.5" fill="#555" x="161.1" y="14.8">Vísceras blancas · vaciado de estómagos y clasificado</text>
<g font-size="2.4" fill="#fff">
<text x="125.7" y="39.3">CE1</text>
<text x="33.4" y="62.3">RA1</text>
<text x="66.8" y="64.7">M1</text>
<text x="82.9" y="63.8">L1</text>
<text x="104.1" y="63">C1</text>
<text x="149.8" y="62.3">DM1</text>
<text x="51.1" y="67.3">SU1</text>
<text x="118.5" y="74.2">SU2</text>
<text x="157.6" y="78.9">T2</text>
<text x="17" y="87.1">LM1</text>
<text x="182.2" y="87.1">M4</text>
<text x="34.8" y="95.7">C2</text>
<text x="69.3" y="93.5">L2</text>
<text x="100.8" y="95.3">CE2</text>
<text x="122.1" y="99.6">M2</text>
<text x="103.3" y="103.9">T1</text>
<text x="213.1" y="119.8">LM2</text>
<text x="94.2" y="125.4">CA1</text>
<text x="174.1" y="133.6">SU4</text>
<text x="75.6" y="144.6">CT1</text>
<text x="134.2" y="144.1">SU3</text>
<text x="51.6" y="158.1">C3</text>
<text x="166.5" y="160.3">DT1</text>
<text x="66.3" y="176.9">M3</text>
<text x="39.6" y="181.8">FB1</text>
<text x="206.2" y="200.6">T3</text>
<text x="184.1" y="214.6">L3</text>
</g>
<g font-size="2.4" fill="#1e2a30">
<text x="174.3" y="37.1">P2</text>
<text x="61.9" y="42.3">P3</text>
<text x="109.7" y="42.9">S1</text>
<text x="219.5" y="52.6">S5</text>
<text x="53.7" y="99.6">S2</text>
<text x="180.8" y="122.6">S3</text>
<text x="20.3" y="177.5">P1</text>
<text x="126.9" y="177.5">S4</text>
<text x="219.5" y="181.8">S6</text>
<text x="157.1" y="186.1">P4</text>
<text x="251.8" y="186.1">P5</text>
</g>
<g font-size="2.3" fill="#8c8c8c">
<text x="278.3" y="70.7">ALMACENADO</text>
<text x="280.6" y="73.3">DE ÚTILES</text>
<text x="284.5" y="145">CONTENEDORES</text>
<text x="293" y="147.6">III</text>
<text x="278.3" y="217.1">ALMACÉN SAL</text>
<text x="280.9" y="219.7">BARRILES</text>
<text x="173.7" y="240.7">ALMACÉN BARRILES</text>
<text x="181" y="243.3">LLENOS</text>
<text x="277.8" y="242.9">RECEP./EXPED.</text>
<text x="282" y="240.4">MUELLE</text>
</g>
<text font-size="2.3" fill="#1e2a30" x="99.2" y="114.2">TANQUES</text>
<g font-size="2.2" fill="#fff">
<text x="326.3" y="18.3">C1</text>
<text x="326.3" y="25.2">C2</text>
<text x="326.3" y="32">C3</text>
<text x="326.4" y="38.8">L1</text>
<text x="326.4" y="45.7">L2</text>
<text x="326.4" y="52.5">L3</text>
<text x="325.6" y="59.4">CE1</text>
<text x="325.6" y="66.2">CE2</text>
<text x="326.2" y="73.1">M1</text>
<text x="326.2" y="79.9">M2</text>
<text x="326.2" y="86.8">M3</text>
<text x="326.2" y="93.6">M4</text>
<text x="326.4" y="100.4">T1</text>
<text x="326.4" y="107.3">T2</text>
<text x="326.4" y="114.1">T3</text>
<text x="325.6" y="121">CT1</text>
<text x="325.5" y="127.8">CA1</text>
<text x="325.6" y="134.7">DT1</text>
<text x="325.4" y="141.5">DM1</text>
<text x="325.5" y="148.3">RA1</text>
<text x="325.6" y="155.2">FB1</text>
<text x="325.5" y="162">LM1</text>
<text x="325.5" y="168.9">LM2</text>
<text x="325.6" y="175.7">SU1</text>
<text x="325.6" y="182.6">SU2</text>
<text x="325.6" y="189.4">SU3</text>
<text x="325.6" y="196.3">SU4</text>
<text x="326.4" y="203.1">S1</text>
<text x="326.4" y="209.9">S2</text>
<text x="326.4" y="216.8">S3</text>
<text x="326.4" y="223.6">S4</text>
<text x="326.4" y="230.5">S5</text>
<text x="326.4" y="237.3">S6</text>
<text x="326.4" y="244.2">P1</text>
<text x="326.4" y="251">P2</text>
<text x="326.4" y="257.8">P3</text>
<text x="326.4" y="264.7">P4</text>
<text x="326.4" y="271.5">P5</text>
</g>
<g font-size="2.1" fill="#1e2a30">
<text x="59.8" y="85.7">LAVADORA CULARES</text>
<text x="60.8" y="151.8">CINTA TRIPAS</text>
</g>
<g font-size="2" fill="#1f2a33">
<text x="338.7" y="18.3">Cinta vaciado estómagos</text>
<text x="338.7" y="25.2">Cinta transportadora</text>
<text x="338.7" y="32">Cinta tripas</text>
<text x="338.7" y="38.8">Lavadora estómagos</text>
<text x="338.7" y="45.7">Lavadora culares</text>
<text x="338.7" y="52.5">Lavadora tripas</text>
<text x="338.7" y="59.4">Centrifugadora estómagos</text>
<text x="338.7" y="66.2">Centrifugadora culares</text>
<text x="338.7" y="73.1">Mesa faenado estómagos</text>
<text x="338.7" y="79.9">Mesa faenado culares</text>
<text x="338.7" y="86.8">Mesas faenado</text>
<text x="338.7" y="93.6">Mesa tanque culares</text>
<text x="338.7" y="100.4">Tanques</text>
<text x="338.7" y="107.3">Tanque culares</text>
<text x="338.7" y="114.1">Batidora mucosa</text>
<text x="338.7" y="121">Calibradora tripas</text>
<text x="338.7" y="127.8">Campana extractora</text>
<text x="338.7" y="134.7">Destructor tripas</text>
<text x="338.7" y="141.5">Detector de metales</text>
<text x="338.7" y="148.3">Rampa entrada vísceras</text>
<text x="338.7" y="155.2">Foso bombas</text>
<text x="338.7" y="162">Lavamanos 1</text>
<text x="338.7" y="168.9">Lavamanos 2</text>
<text x="338.7" y="175.7">Sumidero 1</text>
<text x="338.7" y="182.6">Sumidero 2</text>
<text x="338.7" y="189.4">Sumidero 3</text>
<text x="338.7" y="196.3">Sumidero 4</text>
<text x="338.7" y="203.1">Suelo vaciado estómagos</text>
<text x="338.7" y="209.9">Suelo zona culares</text>
<text x="338.7" y="216.8">Suelo zona tanques/calibr.</text>
<text x="338.7" y="223.6">Suelo zona mesas y foso</text>
<text x="338.7" y="230.5">Suelo pasillo detector</text>
<text x="338.7" y="237.3">Suelo clasificado</text>
<text x="338.7" y="244.2">Pared izquierda</text>
<text x="338.7" y="251">Pared del fondo</text>
<text x="338.7" y="257.8">Paredes vaciado estómagos</text>
<text x="338.7" y="264.7">Pared inferior</text>
<text x="338.7" y="271.5">Paredes clasificado</text>
</g>
<g font-size="1.9" fill="#1e2a30">
<text x="141.4" y="54.2">DETECTOR DE METALES</text>
<text x="25.4" y="63.2" transform="rotate(-90 25.4 63.2)">RAMPA ENTRADA VÍSCERAS</text>
<text x="157" y="86.9">TANQUE CULARES</text>
<text x="37" y="135.1" transform="rotate(-90 37 135.1)">CINTA TRANSPORTADORA</text>
<text x="106.7" y="132.6">CALIBRADORA</text>
<text x="110" y="134.6">TRIPAS</text>
<text x="159.1" y="151.2" transform="rotate(-8 159.1 151.2)">DESTRUCTOR TRIPAS</text>
<text x="86.3" y="184.9">MESAS FAENADO</text>
</g>
<text font-size="1.9" fill="#d2753a" x="263.3" y="143.3" transform="rotate(-90 263.3 143.3)">PUERTAS</text>
<g font-size="1.9" fill="#8c8c8c">
<text x="279" y="257.7">ACCESO PERSONAL</text>
<text x="284.5" y="259.8">ZONA D</text>
</g>
<text font-size="1.8" fill="#4a4a4a" x="65.1" y="125.2">CAMPANA EXTRACTORA</text>
<text font-size="1.8" fill="#555" x="318.4" y="280.4">Códigos provisionales: se cambiarán por las matrículas originales.</text>
<g font-size="1.6" fill="#1e2a30">
<text x="103.2" y="49.8">CINTA</text>
<text x="119.8" y="53.4">CENTRIF.</text>
<text x="64.6" y="56.5">FAENADO</text>
<text x="66.3" y="54.7">MESA</text>
<text x="79.1" y="56.5">ESTÓMAGOS</text>
<text x="79.8" y="54.7">LAVADORA</text>
<text x="125.4" y="88.3" transform="rotate(-90 125.4 88.3)">CULARES</text>
<text x="123.6" y="91.1" transform="rotate(-90 123.6 91.1)">MESA FAENADO</text>
</g>
<g font-size="1.6" fill="#d2753a">
<text x="262.8" y="50.5" transform="rotate(-90 262.8 50.5)">PUERTA</text>
<text x="12.8" y="129.3" transform="rotate(-90 12.8 129.3)">PUERTA</text>
</g>
<text font-size="1.6" fill="#1f4e79" x="210.4" y="113.3">LAVAMANOS</text>
<g font-size="1.5" fill="#1f4e79">
<text x="48.8" y="72.3">SUMIDERO 1</text>
<text x="103.7" y="73.8">SUMIDERO 2</text>
<text x="20.1" y="80.3" transform="rotate(-90 20.1 80.3)">LAVAMANOS</text>
<text x="120" y="143.8">SUMIDERO 3</text>
<text x="171.7" y="138.9">SUMIDERO 4</text>
</g>
<g font-size="1.5" fill="#1e2a30">
<text x="176.1" y="77.5">MESA TANQUE</text>
<text x="178.2" y="79.2">CULARES</text>
<text x="99.6" y="84.2">CENTRIF.</text>
<text x="99.6" y="85.9">CULARES</text>
<text x="38.6" y="171.1">BOMBAS</text>
<text x="39.8" y="169.5">FOSO</text>
<text x="203.8" y="188.6">BATIDORA</text>
<text x="204.4" y="190.3">MUCOSA</text>
</g>
<g font-size="1.4" fill="#1e2a30">
<text x="81.5" y="176.5">MESA</text>
<text x="92.3" y="176.5">MESA</text>
<text x="103.5" y="176.5">MESA</text>
<text x="185.3" y="201.8">LAVADORA</text>
<text x="186.7" y="203.3">TRIPAS</text>
</g>
</svg>
